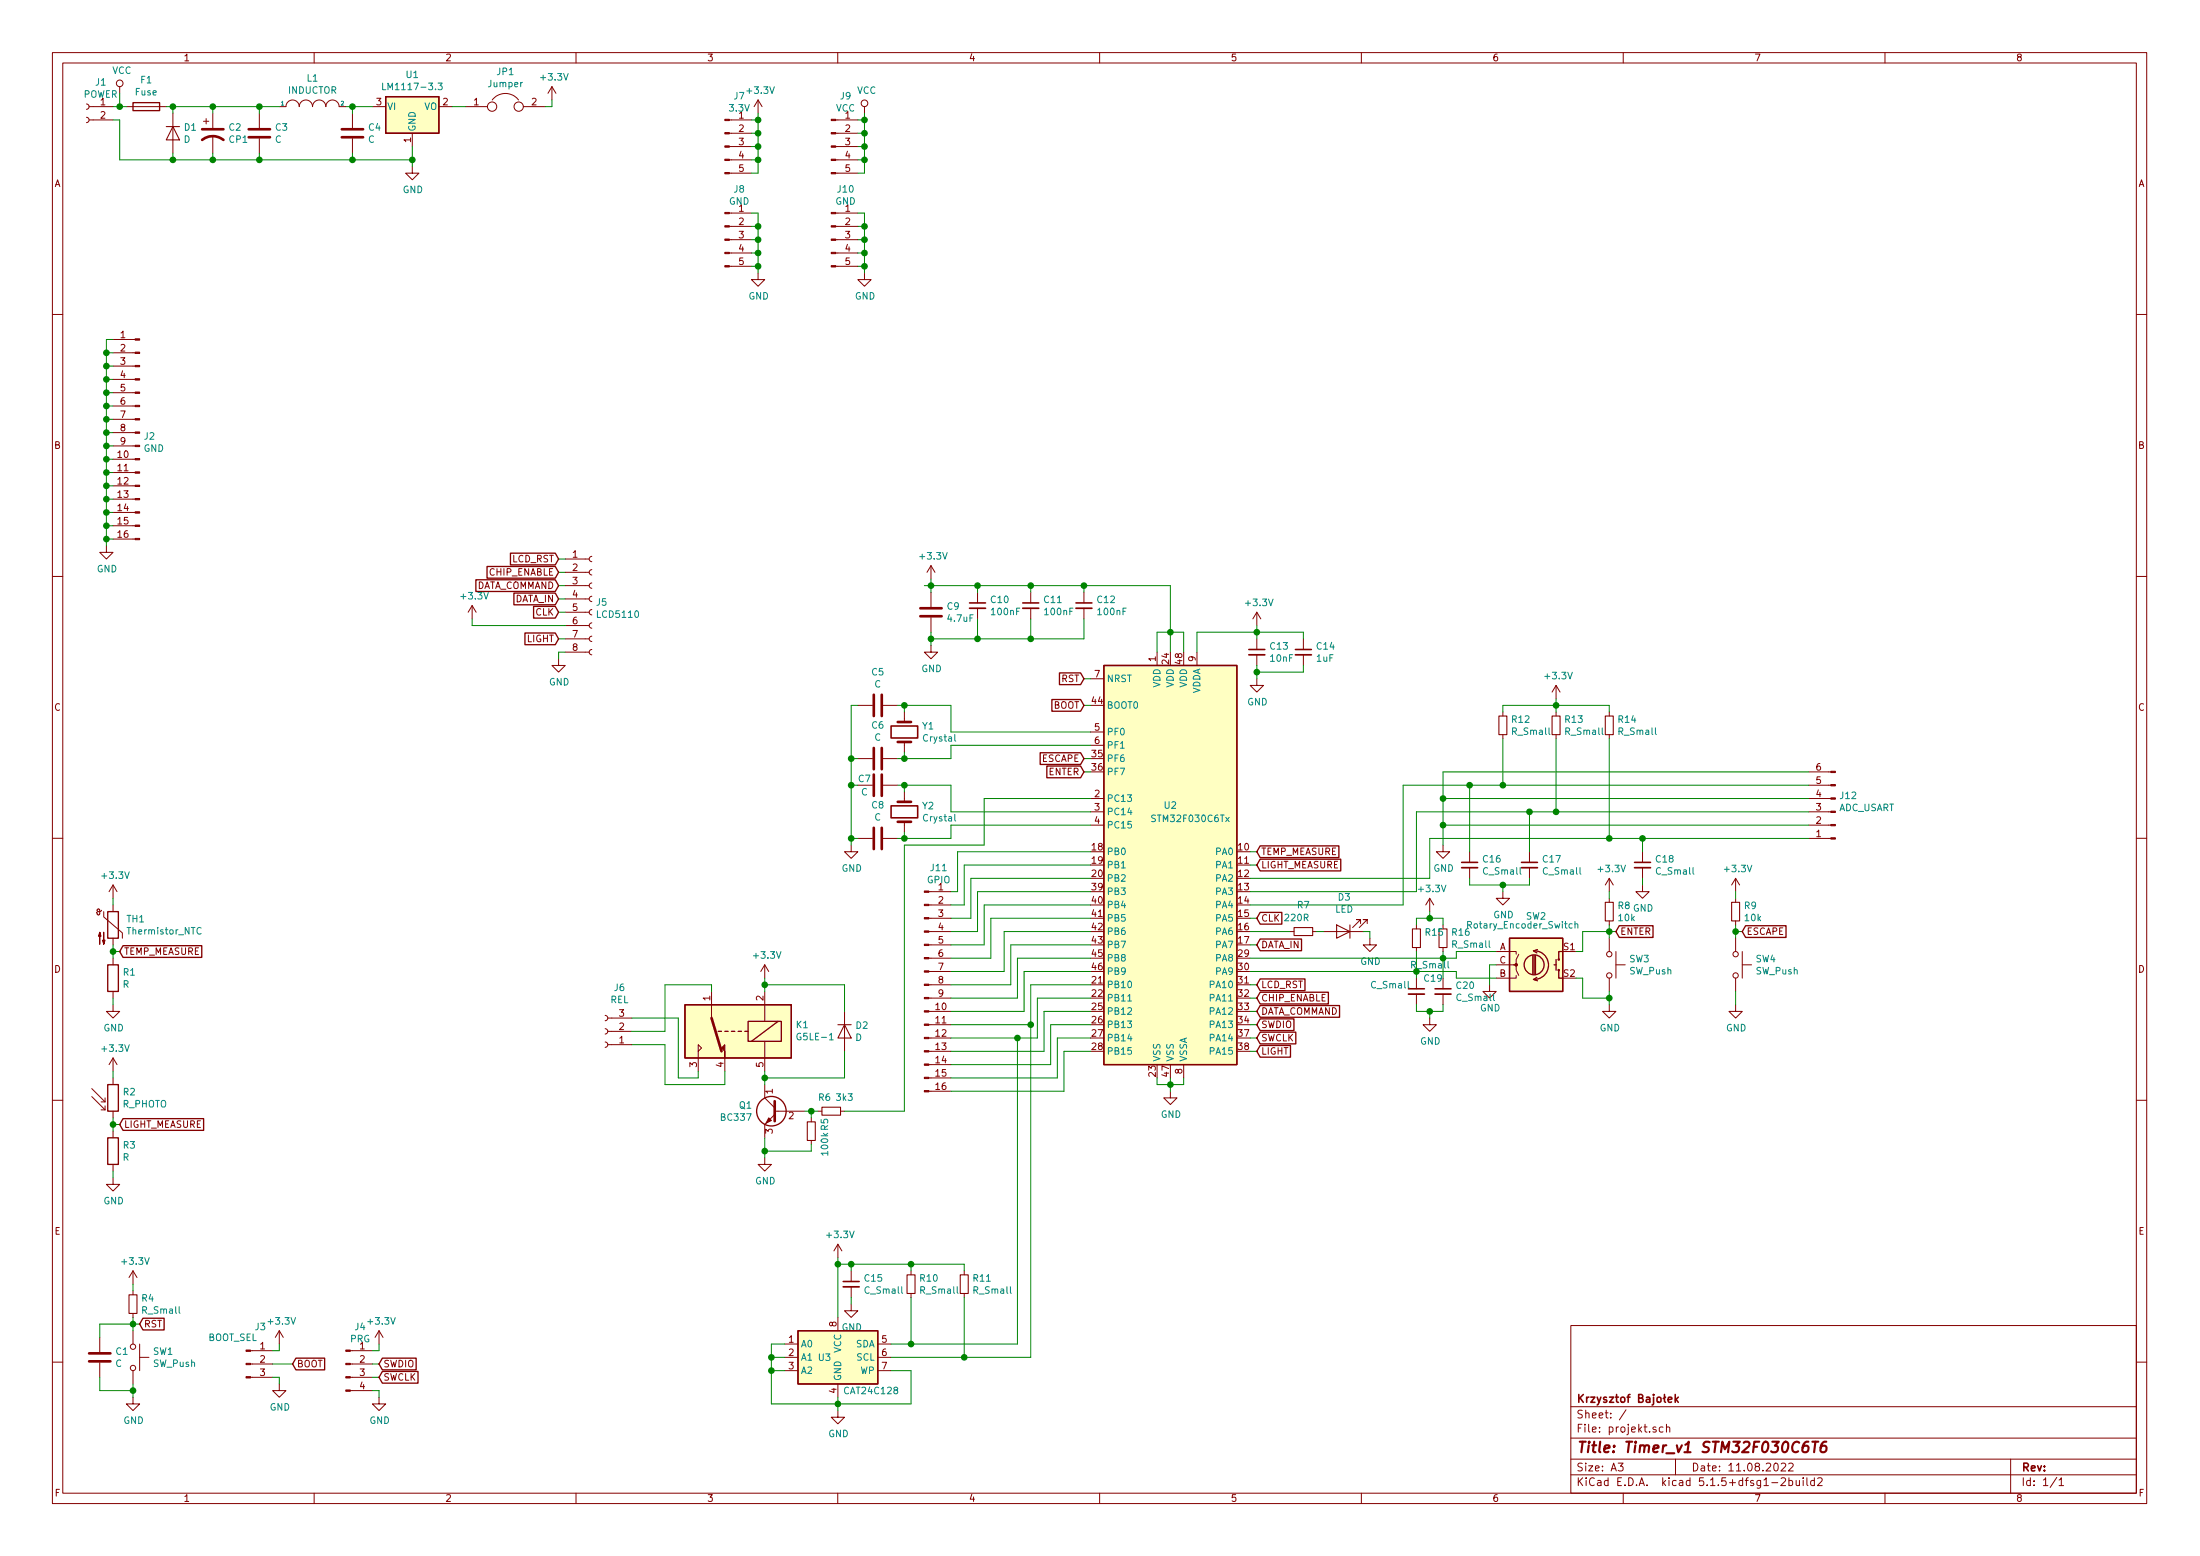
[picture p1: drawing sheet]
<svg xmlns="http://www.w3.org/2000/svg" width="420mm" height="297mm" viewBox="0 0 420 297" stroke-linecap="round" stroke-linejoin="round" font-family="sans-serif">
<g fill="none" stroke="#840000" stroke-width=".19">
<path d="M10 10h400v277h-400zM12 12h396v273.1h-396zM16.5 19.8l.3 .2 .2 .3-.1 .4-.4 .2M22.9 16.5v1.3M60 10v2M94 19.1a3.2 3.2 0 0 1 5 0M105.4 16.5l-.8 1.3M105.4 16.5v2.6M105.4 16.5l.8 1.3M110 10v2M144.8 19.1l-.8 1.3M144.8 19.1v2.5"/>
<path d="M144.8 19.1l.7 1.3M160 10v2M210 10v2M260 10v2M310 10v2M360 10v2M16.5 22.4l.3 .1 .2 .3-.1 .4-.4 .2M17 20.4h4.6M17 22.9h4.6M24.1 20.4h7.6M33 21.6v7.6M38.9 23.2h1"/>
<path d="M39.4 22.6v1.1M40.6 21.6v2.8M40.6 25.9v3.3M49.5 21.6v2.8M49.5 26.5v2.7M53.3 20.4h1.3a1.27 1.27 0 0 1 1.3-1.3 1.27 1.27 0 0 1 1.2 1.3 1.27 1.27 0 0 1 1.3-1.3 1.27 1.27 0 0 1 1.3 1.3 1.27 1.27 0 0 1 1.3-1.3 1.27 1.27 0 0 1 1.2 1.3 1.27 1.27 0 0 1 1.3-1.3 1.27 1.27 0 0 1 1.3 1.3h1.2M67.3 21.6v2.8M67.3 26.5v2.7M71.1 20.4h2.6M78.7 31.8v1.3h1.3l-1.3 1.2-1.2-1.2h1.2M78.7 25.4v2.6M83.8 20.4h2.6"/>
<path d="M88.9 20.4h4.2M99.9 20.4h4.2M139.3 22.9h4.2M139.3 33.1h4.2M139.3 30.5h4.2M139.3 28h4.2M139.3 25.4h4.2M159.6 22.9h4.2M159.6 33.1h4.2M159.6 30.5h4.2M159.6 28h4.2M159.6 25.4h4.2"/>
<path d="M165.1 20.4v1.2M139.3 50.8h4.2M139.3 48.3h4.2M139.3 45.8h4.2M139.3 43.2h4.2M139.3 40.7h4.2M144.8 52.1v1.3h1.2l-1.2 1.2-1.3-1.2h1.3M159.6 50.8h4.2M159.6 48.3h4.2M159.6 45.8h4.2M159.6 43.2h4.2M159.6 40.7h4.2"/>
<path d="M165.1 52.1v1.3h1.3l-1.3 1.2-1.3-1.2h1.3M10 60h2M21.6 77.5h4.2M21.6 75h4.2M21.6 72.4h4.2M21.6 69.9h4.2M21.6 67.3h4.2M21.6 64.8h4.2M408 60h2M21.6 97.8h4.2M21.6 95.3h4.2M21.6 92.7h4.2"/>
<path d="M21.6 90.2h4.2M21.6 87.7h4.2M21.6 85.1h4.2M21.6 82.6h4.2M21.6 80h4.2M10 110h2M20.3 104.2v1.2h1.3l-1.3 1.3-1.3-1.3h1.3M21.6 102.9h4.2M21.6 100.4h4.2M90.2 115.6l-.8 1.3M90.2 115.6v2.5M90.2 115.6l.7 1.3"/>
<path d="M107.9 119.4h4.6M107.9 116.9h4.6M107.9 114.3h4.6M107.9 111.8h4.6M107.9 109.3h4.6M107.9 106.7h4.6M113 118.9l-.3 .1-.2 .3 .1 .4 .4 .2M113 116.4l-.3 .1-.2 .3 .1 .4 .4 .2M113 113.8l-.3 .1-.2 .4 .1 .3 .4 .2M113 111.3l-.3 .1-.2 .3 .1 .4 .4 .2M113 108.7l-.3 .2-.2 .3 .1 .4 .4 .2M113 106.2l-.3 .1-.2 .3 .1 .4 .4 .2"/>
<path d="M177.8 108v2.5M177.8 113.1v2.8M177.8 117.9v2.8M177.8 108l-.8 1.3M177.8 108l.8 1.3M186.7 113.1v2M186.7 116.1v2M196.8 113.1v2M196.8 116.1v2M207 113.1v2M207 116.1v2M240 116.9v2.5"/>
<path d="M240 116.9l-.7 1.2M240 116.9l.8 1.2M408 110h2M106.7 125.8v1.2h1.2l-1.2 1.3-1.3-1.3h1.3M107.9 124.5h4.6M107.9 122h4.6M113 124l-.3 .1-.2 .3 .1 .4 .4 .2M113 121.4l-.3 .2-.2 .3 .1 .4 .4 .2M163.8 134.7h2.8M168.7 134.7h2.7M172.7 135.9v1.9M177.8 123.2v1.3h1.3l-1.3 1.3-1.3-1.3h1.3"/>
<path d="M208.3 139.7h2.5M208.3 129.6h2.5M221 124.5v2.5M228.6 124.5v2.5M240 129.6v1.2h1.3l-1.3 1.3-1.2-1.3h1.2M240 122v2M240 125v2M248.9 122v2M248.9 125v2M287 135.9v.8M297.2 130.8l-.8 1.3M297.2 130.8v2.6"/>
<path d="M297.2 135.9v.8M297.2 130.8l.7 1.3M307.3 135.9v.8M163.8 144.8h2.8M168.7 144.8h2.7M168.7 149.9h2.7M172.7 141.6v1.9M172.7 151.2v1.9M172.7 156.9v1.9M208.3 152.4h2.5M208.3 155h2.5M208.3 157.5h2.5"/>
<path d="M208.3 142.3h2.5M287 140.2v.8M297.2 140.2v.8M307.3 140.2v.8M345.4 149.9h4.3M345.4 147.4h4.3M345.4 152.4h4.3M345.4 155h4.3M345.4 157.5h4.3M10 160h2M19.4 173.8l-.2 .2-.4 .1-.2-.2v-.3l.3-.1 .1 .2v.8l-.1 .2-.3-.2-.2-.3M19.8 174v1l3.6 3.1v1"/>
<path d="M21.6 168.9v2.6M21.6 172.8v1.2M21.6 179.1v1.3M21.6 168.9l-.8 1.3M21.6 168.9l.8 1.3M162.6 161.3v1.3h1.2l-1.2 1.3-1.3-1.3h1.3M163.8 160.1h2.8M168.7 160.1h2.7M177.4 177.8h4.2M177.4 175.3h4.2M177.4 172.8h4.2M177.4 170.2h4.2"/>
<path d="M246.4 177.8h.7M250.7 177.8h.8M252.7 177.8h7.6M259.8 176.3v-.7h-.7h.7l-1.5 1.5M261.1 176.3v-.7h-.8h.8l-1.5 1.5M261.6 179.1v1.3h1.3l-1.3 1.2-1.3-1.2h1.3M270.5 176.6v.7M273 171.5l-.7 1.3M273 171.5v2.5M273 171.5l.8 1.3M275.6 161.3v1.3h1.3l-1.3 1.3-1.3-1.3h1.3M275.6 176.6v.7"/>
<path d="M280.7 162.6v2M280.7 165.6v2.1M287 170.2v1.3h1.3l-1.3 1.3-1.3-1.3h1.3M292.1 162.6v2M292.1 165.6v2.1M307.3 167.7l-.7 1.2M307.3 167.7v2.5M307.3 171.5v.7M307.3 175.8v.8M307.3 179.1v2.5M307.3 167.7l.8 1.2M313.7 168.9v1.3h1.3l-1.3 1.3-1.3-1.3h1.3"/>
<path d="M313.7 162.6v2M313.7 165.6v2.1M331.5 167.7v2.5M331.5 171.5v.7M331.5 175.8v.8M331.5 179.1v2.5M331.5 167.7l-.8 1.2M331.5 167.7l.7 1.2M345.4 160.1h4.3M408 160h2M21.6 191.8v1.3h1.3l-1.3 1.2-1.3-1.2h1.3M21.6 182.9v1.3"/>
<path d="M21.6 189.3v1.2M115.6 193.8l.3 .2 .2 .2-.1 .5-.4 .2M115.6 196.4l.3 .1 .2 .3-.1 .4-.4 .2M115.6 198.9l.3 .1 .2 .3-.1 .5-.4 .1M116.1 194.3h4.5M116.1 196.9h4.5M116.1 199.4h4.5M135.9 189.3v5M146 184.2v2.5M146 189.3v5.7M146 198.8v5.7M146 184.2l-.7 1.3"/>
<path d="M146 184.2l.8 1.3M161.3 193.1v7.6M177.4 198.2h4.2M177.4 195.6h4.2M177.4 193.1h4.2M177.4 190.5h4.2M177.4 188h4.2M177.4 185.5h4.2M177.4 182.9h4.2M177.4 180.4h4.2M270.5 180.9v.7M270.5 186.7v2.1"/>
<path d="M270.5 189.8v2M273 194.3v1.3h1.3l-1.3 1.3-1.2-1.3h1.2M275.6 180.9v.7M275.6 186.7v2.1M275.6 189.8v2M284.5 188v1.3h1.2l-1.2 1.2-1.3-1.2h1.3M285.7 181.6h3.9v.6M285.7 184.2h3.9v1l.5 1M289.6 186.2v.5h-3.9M290.1 182.2l-.5 1v1h-.5M307.3 191.8v1.3h1.3l-1.3 1.2-1.2-1.2h1.2M307.3 186.7v2.6"/>
<path d="M308.6 184.2h1.8M308.6 181.6v5.1M331.5 191.8v1.3h1.2l-1.2 1.2-1.3-1.2h1.3M331.5 186.7v2.6M332.7 184.2h1.8M332.7 181.6v5.1M10 210h2M17.5 209.3l2.6 2.6M17.5 207.8l2.6 2.5M19.3 211.9h.8M19.3 210.3h.8M20.1 209.6v.7"/>
<path d="M20.1 211.1v.8M21.6 202v2.5M21.6 205.8v1.2M21.6 212.1v1.3M21.6 215.9v1.3M21.6 202l-.8 1.2M21.6 202l.8 1.2M133.3 200.7l.7-.6-.7-.7v5.1M138.4 202v2.5M146 207v2.6l2 1.9M148 212.8l-2 1.9v2.5M148 212.1h5.7"/>
<path d="M154.9 213.4v.8M154.9 217.7v.8M156.2 212.1h.8M160.5 212.1h.8M177.4 208.3h4.2M177.4 205.8h4.2M177.4 203.2h4.2M177.4 200.7h4.2M223.5 208.3v1.3h1.3l-1.3 1.3-1.3-1.3h1.3M226.1 203.2v2.6M408 210h2M21.6 224.8v1.3h1.3l-1.3 1.3-1.3-1.3h1.3"/>
<path d="M21.6 222.3v1.3M146 221v1.3h1.3l-1.3 1.3-1.2-1.3h1.2M160 237.5l-.7 1.3M160 237.5v2.6M160 237.5l.8 1.3M19 255.3v2.8M25.4 242.6v2.5M25.4 246.4v.8M25.4 250.7v.8M25.4 254v2.6M25.4 242.6l-.8 1.3M25.4 242.6l.8 1.3"/>
<path d="M26.7 259.1h1.7M26.7 256.6v5.1M47.9 257.8h4.2M53.3 254l-.7 1.3M53.3 254v2.6M53.3 254l.8 1.3M66.9 257.8h4.2M72.4 254l-.8 1.3M72.4 254v2.6M72.4 254l.8 1.3M149.9 256.6h2.5M149.9 259.1h2.5"/>
<path d="M160 251.5v2.5M162.6 249v1.2h1.2l-1.2 1.3-1.3-1.3h1.3M162.6 242.6v2M162.6 245.7v2M167.6 256.6h2.6M167.6 259.1h2.6M174 242.6v.8M174 246.9v.8M184.1 242.6v.8M184.1 246.9v.8M300 253h108v32.1h-108zM10 260h2"/>
<path d="M19 260.1v2.8M25.4 266.7v1.3h1.3l-1.3 1.3-1.3-1.3h1.3M25.4 261.7v2.5M47.9 262.9h4.2M47.9 260.4h4.2M53.3 264.2v1.3h1.3l-1.3 1.2-1.2-1.2h1.2M66.9 265.5h4.2M66.9 262.9h4.2M66.9 260.4h4.2M72.4 266.7v1.3h1.3l-1.3 1.3-1.3-1.3h1.3M149.9 261.7h2.5M160 269.3v1.2h1.3l-1.3 1.3-1.3-1.3h1.3"/>
<path d="M160 264.2v2.5M167.6 261.7h2.6M300 278.5h108M300 274.5h108M300 268.5h108M309 279.3h1l-.5 .6 .4 .1v.7l-.2 .1-.7-.1M310.5 269.1l-1.2 2M316.3 272.5a.37 .37 0 0 0-.6 .1v.2l.6 .2v.1l-.2 .3-.4-.1M317.6 272.5l-.4-.1-.3 .3 .1 .6 .2 .1 .4-.1M318.3 272.5a.37 .37 0 0 1 .6 .1v.8M318.3 271.9v1.5M320 278.5v3"/>
<path d="M340.2 279.5l.5-.2 .3 .2v.2l-.9 1.1h.9M341.6 279.5l.6-.2 .2 .2 .1 .2-1 1.1h1M384 278.5v6.6M408 260h2M60 285.1v1.9M110 285.1v1.9M160 285.1v1.9M210 285.1v1.9M260 285.1v1.9M300 281.5h108M310 285.1v1.9M338.4 283h1.1"/>
<path d="M340.2 282.3l.5-.2 .3 .4-.9 1.1h.9M341.7 282.7l.4-.1 .3 .3-.2 .6h-.5M341.7 282.1v1.5M343 282.6l.1 .9 .3 .1 .3-.1M343.7 282.6v1M344.4 282.1v.2M344.4 282.6v1M345.1 282.1v1.3l.2 .2M346.5 282.7l-.4-.1-.3 .3 .1 .6 .2 .1 .4-.1M346.5 282.1v1.5M347.1 282.3l.6-.2 .3 .4-.9 1.1h.9M360 285.1v1.9"/>
<path d="M392.8 282l-1.3 2M393.2 282.5l.5-.4v1.5M393.2 283.6h.9"/>
<circle cx="22.9" cy="15.9" r=".63"/>
<circle cx="165.1" cy="19.7" r=".63"/>
<circle cx="94" cy="20.4" r=".89"/>
<circle cx="99.1" cy="20.4" r=".89"/>
<circle cx="307.3" cy="186.2" r=".51"/>
<circle cx="307.3" cy="182.2" r=".51"/>
<circle cx="331.5" cy="182.2" r=".51"/>
<circle cx="331.5" cy="186.2" r=".51"/>
<circle cx="25.4" cy="257.1" r=".51"/>
<circle cx="25.4" cy="261.1" r=".51"/>
</g>
<path d="M345.4 275.2a.93 .93 0 0 0-1.1 .9l-.1 .7 .1 .3a.69 .69 0 0 0 .9-.1l.2-.6-.1-.3a.66 .66 0 0 0-1 .3M346.1 275.2h1.2M346.7 275.2l-.2 2M348.8 275.2a.89 .89 0 0 0-1 .9l-.2 .7 .2 .3a.66 .66 0 0 0 1-.3v-.4l-.3-.4a.69 .69 0 0 0-.8 .4" fill="none" stroke="#840000" stroke-width=".41"/>
<g fill="none" stroke="#840000" stroke-width=".3">
<path d="M185.2 115.1h3M195.3 115.1h3.1M205.5 115.1h3M170.2 138.6h5.1v2.3h-5.1zM238.5 124h3.1M247.4 124h3M170.2 153.8h5.1v2.3h-5.1zM279.1 164.6h3.1M290.6 164.6h3M312.2 164.6h3M269 188.8h3M274.1 188.8h3"/>
<path d="M161 244.6h3.1M318.6 267.2l.7-.1-.1-.3-.4-.1-.2 .2 .1 .7h.5M319.9 266.2v1.5M320.1 267.1l.4 .6M320.5 266.7l-.6 .6"/>
</g>
<g fill="none" stroke="#840000" stroke-width=".25">
<path d="M25.4 19.6h5.1v1.5h-5.1zM73.7 18.5h10.1v6.9h-10.1zM90.9 110.7h15.1l.7 1.1-.7 1.1h-15.1zM93 108.1h13l.7 1.2-.7 1.1h-13zM97.5 105.6h8.5l.7 1.1-.7 1.1h-8.5zM98.1 113.2h7.9l.7 1.1-.7 1.2h-7.9zM101.9 115.8h4.1l.7 1.1-.7 1.1h-4.1zM100.3 120.8h5.7l.7 1.2-.7 1.1h-5.7zM200.9 133.5h5.5l.6 1.2-.6 1.1h-5.5zM202.3 128.5h4.1l.6 1.1-.6 1.1h-4.1zM210.8 127h25.4v76.2h-25.4zM198.7 143.7h7.7l.6 1.1-.6 1.1h-7.7z"/>
<path d="M199.9 146.2h6.5l.6 1.2-.6 1.1h-6.5zM20.6 174h2v5.1h-2zM240.7 179.3h7.9v2.2h-7.9l-.7-1.1zM240.7 161.5h15v2.2h-15l-.7-1.1zM240.7 164h15.4v2.3h-15.4l-.7-1.2zM240.7 174.2h4.1v2.2h-4.1l-.7-1.1zM288.3 179.1h10.1v10.2h-10.1zM309.2 176.7h6.5v2.3h-6.5l-.6-1.2zM333.4 176.7h7.7v2.3h-7.7l-.7-1.2zM20.6 184.2h2v5.1h-2zM23.5 180.5h15v2.3h-15l-.6-1.2zM130.8 191.8h20.3v10.2h-20.3z"/>
<path d="M137.2 196.9h.6M138.4 196.9h.7M139.7 196.9h.6M141 196.9h.6M142.2 196.9h.7M142.9 195h6.3v3.8h-6.3zM148.6 195l-5.1 3.8M240.7 192h15.1v2.2h-15.1l-.7-1.1zM240.7 197h6.8v2.3h-6.8l-.7-1.1zM240.7 194.5h6.4v2.2h-6.4l-.7-1.1zM240.7 199.6h5.8v2.2h-5.8l-.7-1.1zM240.7 189.4h13v2.3h-13l-.7-1.2z"/>
<path d="M240.7 186.9h8.5v2.2h-8.5l-.7-1.1zM292.7 182.4v3.6M293 181.5a2.74 2.74 0 0 1 2.7 2.7 2.74 2.74 0 0 1-2.7 2.8M293 182.4v3.6M293.2 182.4v3.6M293.5 186.6l-.6 .4 .7 .2M293.6 181.3l-.7 .2 .6 .4M296.8 184.2h.4M297.2 183.2v2M297.7 185.2v1.5h.7M298.4 181.6h-.7v1.6M20.6 207h2v5.1h-2z"/>
<path d="M20.6 217.2h2v5.1h-2zM23.5 213.5h15.4v2.3h-15.4l-.6-1.1zM27.3 251.6h4v2.3h-4l-.6-1.1zM56.5 259.3h5.5v2.2h-5.5l-.6-1.1zM73 259.3h6.5v2.2h-6.5l-.6-1.1zM152.4 254h15.2v10.2h-15.2zM73 261.8h6.8v2.2h-6.8l-.6-1.1z"/>
<circle cx="293" cy="184.2" r="1.9"/>
<circle cx="297.7" cy="183.2" r=".13"/>
<circle cx="297.7" cy="185.2" r=".13"/>
<circle cx="147.3" cy="212.1" r="2.82"/>
</g>
<g fill="none" stroke="#840000" stroke-width=".51">
<path d="M38.6 26.7a3.3 3.3 0 0 1 4.1 0M38.6 24.7h4.1M47.5 24.7h4.1M47.5 26.2h4.1M65.3 24.7h4M65.3 26.2h4M175.8 117.6h4M175.8 116.1h4M166.9 132.6v4.1M168.4 132.6v4.1M171.4 137.8h2.6M166.9 142.8v4"/>
<path d="M166.9 147.9v4M166.9 158v4.1M168.4 142.8v4M168.4 147.9v4M168.4 158v4.1M171.4 141.6h2.6M171.4 153.1h2.6M171.4 156.9h2.6M135.9 194.3l1.9 6.4M148 210.2v3.8M17 259.9h4.1M17 258.4h4.1"/>
</g>
<g fill="#840000" stroke="#840000" stroke-width=".19">
<path d="M19 178l.3 .7h-.5l.2-.7v2.2z"/>
<path d="M19.8 178v2.2l-.2-.7h.5l-.3 .7z"/>
<path d="M66 265.3h.9v.3h-.9z"/>
<path d="M66 262.8h.9v.3h-.9z"/>
<path d="M66 260.3h.9v.2h-.9z"/>
<path d="M66 257.7h.9v.3h-.9z"/>
<path d="M25.8 102.8h.9v.2h-.9z"/>
<path d="M25.8 100.2h.9v.3h-.9z"/>
<path d="M25.8 97.7h.9v.3h-.9z"/>
<path d="M25.8 95.2h.9v.2h-.9z"/>
<path d="M25.8 92.6h.9v.3h-.9z"/>
<path d="M25.8 90.1h.9v.2h-.9z"/>
<path d="M25.8 87.5h.9v.3h-.9z"/>
<path d="M25.8 85h.9v.3h-.9z"/>
<path d="M25.8 82.5h.9v.2h-.9z"/>
<path d="M25.8 79.9h.9v.3h-.9z"/>
<path d="M25.8 77.4h.9v.2h-.9z"/>
<path d="M25.8 74.8h.9v.3h-.9z"/>
<path d="M25.8 72.3h.9v.3h-.9z"/>
<path d="M25.8 69.8h.9v.2h-.9z"/>
<path d="M25.8 67.2h.9v.3h-.9z"/>
<path d="M25.8 64.7h.9v.2h-.9z"/>
<path d="M349.7 147.2h.8v.3h-.8z"/>
<path d="M349.7 149.8h.8v.2h-.8z"/>
<path d="M349.7 152.3h.8v.3h-.8z"/>
<path d="M349.7 154.8h.8v.3h-.8z"/>
<path d="M349.7 157.4h.8v.2h-.8z"/>
<path d="M349.7 159.9h.8v.3h-.8z"/>
<path d="M137.8 200.1l.6-.7v2.6v-1.3z"/>
<path d="M146.8 213.4l.5 .5-1 .5z"/>
<path d="M176.5 208.2h.9v.2h-.9z"/>
<path d="M176.5 205.6h.9v.3h-.9z"/>
<path d="M176.5 203.1h.9v.3h-.9z"/>
<path d="M176.5 200.6h.9v.2h-.9z"/>
<path d="M176.5 198h.9v.3h-.9z"/>
<path d="M176.5 195.5h.9v.2h-.9z"/>
<path d="M176.5 192.9h.9v.3h-.9z"/>
<path d="M176.5 190.4h.9v.3h-.9z"/>
<path d="M176.5 187.9h.9v.2h-.9z"/>
<path d="M176.5 185.3h.9v.3h-.9z"/>
<path d="M176.5 182.8h.9v.2h-.9z"/>
<path d="M176.5 180.2h.9v.3h-.9z"/>
<path d="M176.5 177.7h.9v.3h-.9z"/>
<path d="M176.5 175.2h.9v.2h-.9z"/>
<path d="M176.5 172.6h.9v.3h-.9z"/>
<path d="M176.5 170.1h.9v.2h-.9z"/>
<path d="M158.7 32.9h.9v.3h-.9z"/>
<path d="M158.7 30.4h.9v.2h-.9z"/>
<path d="M158.7 27.8h.9v.3h-.9z"/>
<path d="M158.7 25.3h.9v.3h-.9z"/>
<path d="M158.7 22.8h.9v.2h-.9z"/>
<path d="M158.7 50.7h.9v.3h-.9z"/>
<path d="M158.7 48.2h.9v.2h-.9z"/>
<path d="M158.7 45.6h.9v.3h-.9z"/>
<path d="M158.7 43.1h.9v.2h-.9z"/>
<path d="M158.7 40.5h.9v.3h-.9z"/>
<path d="M138.4 32.9h.9v.3h-.9z"/>
<path d="M138.4 30.4h.9v.2h-.9z"/>
<path d="M138.4 27.8h.9v.3h-.9z"/>
<path d="M138.4 25.3h.9v.3h-.9z"/>
<path d="M138.4 22.8h.9v.2h-.9z"/>
<path d="M138.4 50.7h.9v.3h-.9z"/>
<path d="M138.4 48.2h.9v.2h-.9z"/>
<path d="M138.4 45.6h.9v.3h-.9z"/>
<path d="M138.4 43.1h.9v.2h-.9z"/>
<path d="M138.4 40.5h.9v.3h-.9z"/>
<path d="M47 262.8h.9v.3h-.9z"/>
<path d="M47 260.3h.9v.2h-.9z"/>
<path d="M47 257.7h.9v.3h-.9z"/>
<circle cx="289.6" cy="184.2" r=".25"/>
</g>
<path d="M73.1 15.9v1.2h.6M83.7 15.9h.8l-.5 .4 .4 .2 .1 .4-.3 .2-.5-.1M182.3 140.2v1.1l.2 .2M182.3 155.5v1.1l.2 .1M38.4 177.2a.6 .6 0 0 0-.8 .4 .6 .6 0 0 0 .6 .7l.2-.1M300.3 176.4l-.4-.1-.3 .3 .2 .5h.5M300.8 176.5l.5-.1v.8M300.8 175.9v1.3M158.4 198.5h.7M215.4 191.1h.7" fill="none" stroke="#008484" stroke-width=".19"/>
<g fill="#ffffc2" stroke="#ffffc2" stroke-width=".19">
<path d="M73.7 18.5h10.1v6.9h-10.1z"/>
<path d="M288.3 179.1h10.1v10.2h-10.1z"/>
<path d="M152.4 254h15.2v10.2h-15.2z"/>
<path d="M130.8 191.8h20.3v10.2h-20.3z"/>
<path d="M210.8 127h25.4v76.2h-25.4z"/>
</g>
<g fill="none" stroke="#840000" stroke-width=".2">
<path d="M31.7 24.2h2.6M33 24.2l1.3 2.5h-2.6zM286.3 136.7h1.5v3.5h-1.5zM296.4 136.7h1.5v3.5h-1.5zM306.6 136.7h1.5v3.5h-1.5zM247.1 177.1h3.6v1.5h-3.6zM255.3 176.6l2.5 1.2-2.5 1.3zM257.8 176.6v2.5M269.7 177.3h1.6v3.6h-1.6zM274.8 177.3h1.6v3.6h-1.6zM306.6 172.2h1.5v3.6h-1.5zM330.7 172.2h1.5v3.6h-1.5z"/>
<path d="M160 195.6h2.6M161.3 195.6l1.3 2.6h-2.6zM154.2 214.2h1.5v3.5h-1.5zM157 211.4h3.5v1.5h-3.5zM24.6 247.2h1.6v3.5h-1.6zM173.2 243.4h1.6v3.5h-1.6zM183.4 243.4h1.5v3.5h-1.5z"/>
</g>
<path d="M185.2 116.1h3M195.3 116.1h3.1M205.5 116.1h3M238.5 125h3.1M247.4 125h3M279.1 165.6h3.1M290.6 165.6h3M312.2 165.6h3M269 189.8h3M274.1 189.8h3M161 245.7h3.1" fill="none" stroke="#840000" stroke-width=".33"/>
<g fill="none" stroke="#008400" stroke-width=".19">
<path d="M22.9 17.8v2.6M105.4 19.1v1.3h-1.3M21.6 20.4h2.5M21.6 22.9h1.3v7.6h55.8M31.7 20.4h21.6M33 20.4v1.2M33 29.2v1.3M40.6 20.4v1.2M40.6 29.2v1.3M49.5 20.4v1.2M49.5 29.2v1.3M66 20.4h5.1"/>
<path d="M67.3 20.4v1.2M67.3 29.2v1.3M78.7 28v3.8M86.4 20.4h2.5M143.5 28h1.3M143.5 30.5h1.3M143.5 25.4h1.3M143.5 22.9h1.3M144.8 21.6v11.5h-1.3M163.8 28h1.3M163.8 30.5h1.3M163.8 25.4h1.3"/>
<path d="M163.8 22.9h1.3M165.1 21.6v11.5h-1.3M143.5 43.2h1.3M143.5 45.8h1.3M143.5 48.3h1.3M143.5 50.8h1.3M143.5 40.7h1.3v11.4M163.8 40.7h1.3v11.4M163.8 43.2h1.3M163.8 45.8h1.3M163.8 48.3h1.3M163.8 50.8h1.3"/>
<path d="M20.3 72.4h1.3M20.3 69.9h1.3M20.3 67.3h1.3M20.3 75h1.3M20.3 77.5h1.3M21.6 64.8h-1.3v39.4M20.3 92.7h1.3M20.3 80h1.3M20.3 82.6h1.3M20.3 85.1h1.3M20.3 87.7h1.3M20.3 90.2h1.3"/>
<path d="M20.3 97.8h1.3M20.3 95.3h1.3M20.3 102.9h1.3M20.3 100.4h1.3M90.2 118.1v1.3h17.7M106.7 111.8h1.2M106.7 106.7h1.2M106.7 109.3h1.2M106.7 114.3h1.2M106.7 116.9h1.2M176.5 111.8h47v12.7M177.8 110.5v2.6"/>
<path d="M186.7 111.8v1.3M186.7 118.1v3.9M196.8 111.8v1.3M196.8 118.1v3.9M207 111.8v1.3M207 118.1v3.9h-29.2M240 119.4v2.6M106.7 122h1.2M107.9 124.5h-1.2v1.3M163.8 134.7h-1.2v26.6M171.4 134.7h10.2v5h26.7M172.7 134.7v1.2"/>
<path d="M177.8 120.7v2.5M207 134.7h1.3M207 129.6h1.3M221 124.5v-3.8h5.1v3.8M240 127v2.6M248.9 122v-1.3h-20.3v3.8M248.9 127v1.3h-8.9M287 135.9v-1.2h20.3v1.2M297.2 133.4v2.5M162.6 149.9h1.2M162.6 144.8h1.2M171.4 149.9h10.2v5.1h26.7"/>
<path d="M172.7 143.5v1.3M172.7 149.9v1.3M172.7 158.8v1.3M207 144.8h1.3M207 147.4h1.3M208.3 152.4h-20.3v8.9h-15.3v50.8h-11.4M208.3 157.5h-26.7v2.6h-10.2M208.3 142.3h-26.7v2.5h-10.2M275.6 152.4h69.8M275.6 157.5h69.8M280.7 149.9v12.7M287 141v8.9"/>
<path d="M292.1 155v7.6M297.2 141v14M307.3 141v19.1M345.4 155h-74.9v15.2h-31.7M345.4 149.9h-77.4v22.9h-29.2M345.4 147.4h-69.8v13.9M21.6 171.5v1.3M162.6 160.1h1.2M208.3 172.8h-20.3v7.6h-6.4M208.3 162.6h-25.4v7.6h-1.3M208.3 170.2h-21.6v7.6h-5.1M208.3 177.8h-16.5v7.7h-10.2"/>
<path d="M208.3 167.7h-22.9v7.6h-3.8M208.3 175.3h-19.1v7.6h-7.6M208.3 165.1h-24.2v7.7h-2.5M238.8 177.8h7.6M238.8 175.3h1.2M238.8 165.1h1.2M238.8 162.6h1.2M251.5 177.8h1.2M260.3 177.8h1.3v1.3M270.5 176.6v-1.3h5.1v1.3M273 174v1.3M280.7 167.7v1.2h11.4v-1.2"/>
<path d="M287 168.9v1.3M307.3 170.2v1.3M307.3 176.6v2.5M308.6 177.8h-6.3v3.8h-1.3M313.7 160.1v2.5M313.7 167.7v1.2M331.5 177.8h1.2M331.5 170.2v1.3M331.5 176.6v2.5M345.4 160.1h-72.4v7.6h-34.2M21.6 180.4v2.5M21.6 190.5v1.3"/>
<path d="M21.6 181.6h1.3M120.6 199.4h6.4v7.6h11.4v-2.5M120.6 194.3h8.9v11.5h3.8v-1.3M135.9 189.3v-1.3h-8.9v8.9h-6.4M146 188h15.3v5.1M146 186.7v2.6M181.6 195.6h15.2M194.3 198.2v58.4h-24.1M208.3 195.6h-7.6v7.6h-19.1M208.3 193.1h-8.9v7.6h-17.8M208.3 180.4h-15.3v7.6h-11.4M208.3 198.2h-6.4v7.6h-20.3"/>
<path d="M208.3 188h-11.5v71.1h-26.6M208.3 185.5h-12.7v7.6h-14M208.3 190.5h-10.2v7.7h-16.5M208.3 182.9h-14v7.6h-12.7M238.8 195.6h1.2M238.8 180.4h1.2M238.8 188h1.2M238.8 185.5h39.3v1.2h7.6M238.8 198.2h1.2M238.8 193.1h1.2M238.8 190.5h1.2M270.5 191.8v1.3h5.1v-1.3"/>
<path d="M270.5 181.6v5.1M273 193.1v1.2M275.6 181.6v5.1M285.7 181.6h-7.6v1.3h-39.3M285.7 184.2h-1.2v3.8M301 186.7h1.3v3.8h5M307.3 189.3v2.5M331.5 189.3v2.5M21.6 204.5v1.3M21.6 213.4v2.5M21.6 214.7h1.3M146 204.5v2.5"/>
<path d="M146 217.2v3.8M153.7 212.1h2.5M154.9 212.1v1.3M154.9 218.5v1.2h-8.9M161.3 200.7v5.1h-15.3M208.3 200.7h-5.1v7.6h-21.6M221 205.8v1.2h5.1v-1.2M223.5 205.8v2.5M238.8 200.7h1.2M21.6 223.6v1.2M25.4 245.1v1.3M25.4 251.5v2.5"/>
<path d="M26.7 252.8h-7.7v2.5M53.3 256.6v1.2h-1.2M72.4 256.6v1.2h-1.3M147.3 259.1h2.6M149.9 256.6h-2.6v11.4h26.7v-6.3h-3.8M160 241.3h24.1v1.3M160 240.1v11.4M162.6 241.3v1.3M162.6 247.7v1.3M174 241.3v1.3M174 247.7v8.9M184.1 247.7v11.4"/>
<path d="M19 262.9v2.6h6.4M25.4 264.2v2.5M52.1 262.9h1.2v1.3M52.1 260.4h3.8M71.1 260.4h1.3M71.1 262.9h1.3M71.1 265.5h1.3v1.2M147.3 261.7h2.6M160 266.7v2.6"/>
</g>
<g fill="#008400" stroke="#008400" stroke-width=".25">
<circle cx="196.9" cy="195.6" r=".51"/>
<circle cx="280.7" cy="149.9" r=".51"/>
<circle cx="177.8" cy="111.8" r=".51"/>
<circle cx="146.1" cy="205.8" r=".51"/>
<circle cx="270.5" cy="185.5" r=".51"/>
<circle cx="177.8" cy="122" r=".51"/>
<circle cx="174" cy="256.6" r=".51"/>
<circle cx="207" cy="111.8" r=".51"/>
<circle cx="307.3" cy="160.1" r=".51"/>
<circle cx="194.3" cy="198.2" r=".51"/>
<circle cx="146.1" cy="219.7" r=".51"/>
<circle cx="275.6" cy="152.4" r=".51"/>
<circle cx="307.3" cy="177.8" r=".51"/>
<circle cx="154.9" cy="212.1" r=".51"/>
<circle cx="292.1" cy="155" r=".51"/>
<circle cx="273" cy="175.3" r=".51"/>
<circle cx="25.4" cy="252.8" r=".51"/>
<circle cx="223.5" cy="207" r=".51"/>
<circle cx="275.6" cy="182.9" r=".51"/>
<circle cx="146.1" cy="188" r=".51"/>
<circle cx="313.7" cy="160.1" r=".51"/>
<circle cx="275.6" cy="157.5" r=".51"/>
<circle cx="223.5" cy="120.7" r=".51"/>
<circle cx="287" cy="168.9" r=".51"/>
<circle cx="273" cy="193.1" r=".51"/>
<circle cx="172.7" cy="134.7" r=".51"/>
<circle cx="165.1" cy="22.9" r=".51"/>
<circle cx="20.3" cy="82.6" r=".51"/>
<circle cx="165.1" cy="25.4" r=".51"/>
<circle cx="165.1" cy="28" r=".51"/>
<circle cx="186.7" cy="111.8" r=".51"/>
<circle cx="20.3" cy="85.1" r=".51"/>
<circle cx="165.1" cy="30.5" r=".51"/>
<circle cx="162.6" cy="149.9" r=".51"/>
<circle cx="20.3" cy="80" r=".51"/>
<circle cx="20.3" cy="87.7" r=".51"/>
<circle cx="40.6" cy="30.5" r=".51"/>
<circle cx="144.8" cy="50.8" r=".51"/>
<circle cx="172.7" cy="144.8" r=".51"/>
<circle cx="144.8" cy="48.3" r=".51"/>
<circle cx="20.3" cy="90.2" r=".51"/>
<circle cx="144.8" cy="45.8" r=".51"/>
<circle cx="162.6" cy="144.8" r=".51"/>
<circle cx="21.6" cy="214.7" r=".51"/>
<circle cx="20.3" cy="72.4" r=".51"/>
<circle cx="240" cy="128.3" r=".51"/>
<circle cx="20.3" cy="69.9" r=".51"/>
<circle cx="22.9" cy="20.4" r=".51"/>
<circle cx="49.5" cy="20.4" r=".51"/>
<circle cx="20.3" cy="67.3" r=".51"/>
<circle cx="21.6" cy="181.6" r=".51"/>
<circle cx="165.1" cy="50.8" r=".51"/>
<circle cx="33" cy="30.5" r=".51"/>
<circle cx="165.1" cy="48.3" r=".51"/>
<circle cx="20.3" cy="75" r=".51"/>
<circle cx="165.1" cy="45.8" r=".51"/>
<circle cx="40.6" cy="20.4" r=".51"/>
<circle cx="165.1" cy="43.2" r=".51"/>
<circle cx="20.3" cy="77.5" r=".51"/>
<circle cx="33" cy="20.4" r=".51"/>
<circle cx="147.3" cy="261.7" r=".51"/>
<circle cx="162.6" cy="241.3" r=".51"/>
<circle cx="174" cy="241.3" r=".51"/>
<circle cx="67.3" cy="20.4" r=".51"/>
<circle cx="67.3" cy="30.5" r=".51"/>
<circle cx="78.7" cy="30.5" r=".51"/>
<circle cx="160" cy="268" r=".51"/>
<circle cx="186.7" cy="122" r=".51"/>
<circle cx="331.5" cy="177.8" r=".51"/>
<circle cx="49.5" cy="30.5" r=".51"/>
<circle cx="147.3" cy="259.1" r=".51"/>
<circle cx="184.2" cy="259.1" r=".51"/>
<circle cx="25.4" cy="265.5" r=".51"/>
<circle cx="196.9" cy="122" r=".51"/>
<circle cx="297.2" cy="134.7" r=".51"/>
<circle cx="287" cy="149.9" r=".51"/>
<circle cx="297.2" cy="155" r=".51"/>
<circle cx="144.8" cy="28" r=".51"/>
<circle cx="144.8" cy="43.2" r=".51"/>
<circle cx="20.3" cy="92.7" r=".51"/>
<circle cx="20.3" cy="95.3" r=".51"/>
<circle cx="144.8" cy="22.9" r=".51"/>
<circle cx="20.3" cy="97.8" r=".51"/>
<circle cx="196.9" cy="111.8" r=".51"/>
<circle cx="144.8" cy="25.4" r=".51"/>
<circle cx="172.7" cy="149.9" r=".51"/>
<circle cx="307.3" cy="190.5" r=".51"/>
<circle cx="20.3" cy="100.4" r=".51"/>
<circle cx="144.8" cy="30.5" r=".51"/>
<circle cx="172.7" cy="160.1" r=".51"/>
<circle cx="20.3" cy="102.9" r=".51"/>
<circle cx="240" cy="120.7" r=".51"/>
<circle cx="162.6" cy="160.1" r=".51"/>
<circle cx="160" cy="241.3" r=".51"/>
</g>
<text font-size="2.8" fill="#840000" x="301" y="277.3">Title: Timer_v1 STM32F030C6T6</text>
<g font-size="2.1" fill="#840000">
<text x="301" y="267.8">Krzysztof Bajoek</text>
<text x="301" y="273.5">File: projekt.sch</text>
<text x="301" y="270.8">Sheet: /</text>
<text x="301" y="280.9">Size: A3</text>
<text x="323" y="280.9">Date: 11.08.2022</text>
<text x="386" y="280.9">Rev:</text>
<text x="301" y="283.7">KiCad E.D.A. kicad 5.1.5+dfsg1-2build2</text>
<text x="386" y="283.7">Id: 1/1</text>
</g>
<g font-size="1.8" fill="#840000">
<text x="35" y="11.7">1</text>
<text x="85" y="11.7">2</text>
<text x="135" y="11.7">3</text>
<text x="185" y="11.7">4</text>
<text x="235" y="11.7">5</text>
<text x="285" y="11.7">6</text>
<text x="335" y="11.7">7</text>
<text x="385" y="11.7">8</text>
<text x="19.2" y="20.1">1</text>
<text x="19.2" y="22.6">2</text>
<text x="71.9" y="20.1">3</text>
<text x="84.6" y="20.1">2</text>
<text x="90.5" y="20.1">1</text>
<text x="101.5" y="20.1">2</text>
<text x="141.1" y="22.6">1</text>
<text x="161.4" y="22.6">1</text>
<text x="78.5" y="27.2" transform="rotate(-90 78.5 27.2)">1</text>
<text x="141.1" y="25.2">2</text>
<text x="141.1" y="27.7">3</text>
<text x="161.4" y="25.2">2</text>
<text x="161.4" y="27.7">3</text>
<text x="10.4" y="35.7">A</text>
<text x="141.1" y="30.3">4</text>
<text x="141.1" y="32.8">5</text>
<text x="161.4" y="30.3">4</text>
<text x="161.4" y="32.8">5</text>
<text x="408.4" y="35.7">A</text>
<text x="141.1" y="40.4">1</text>
<text x="161.4" y="40.4">1</text>
<text x="141.1" y="43">2</text>
<text x="141.1" y="45.5">3</text>
<text x="161.4" y="43">2</text>
<text x="161.4" y="45.5">3</text>
<text x="141.1" y="48">4</text>
<text x="141.1" y="50.6">5</text>
<text x="161.4" y="48">4</text>
<text x="161.4" y="50.6">5</text>
<text x="23" y="64.6">1</text>
<text x="23" y="67.1">2</text>
<text x="23" y="69.6">3</text>
<text x="23" y="72.2">4</text>
<text x="23" y="74.7">5</text>
<text x="23" y="77.3">6</text>
<text x="23" y="79.8">7</text>
<text x="23" y="82.3">8</text>
<text x="10.4" y="85.7">B</text>
<text x="22.5" y="87.4">10</text>
<text x="22.5" y="90">11</text>
<text x="23" y="84.9">9</text>
<text x="408.4" y="85.7">B</text>
<text x="22.5" y="92.5">12</text>
<text x="22.5" y="95">13</text>
<text x="22.5" y="97.6">14</text>
<text x="22.5" y="100.1">15</text>
<text x="22.5" y="102.7">16</text>
<text x="97.7" y="107.4">LCD_RST</text>
<text x="109.4" y="106.5">1</text>
<text x="90.6" y="112.4">DATA_COMMAND</text>
<text x="93.4" y="109.9">CHIP_ENABLE</text>
<text x="109.4" y="109">2</text>
<text x="109.4" y="111.5">3</text>
<text x="98.2" y="115">DATA_IN</text>
<text x="102.3" y="117.5">CLK</text>
<text x="109.4" y="114.1">4</text>
<text x="109.4" y="116.6">5</text>
<text x="109.4" y="119.2">6</text>
<text x="100.6" y="122.6">LIGHT</text>
<text x="109.4" y="121.7">7</text>
<text x="109.4" y="124.2">8</text>
<text x="202.7" y="130.2">RST</text>
<text x="209.1" y="129.3">7</text>
<text x="220.7" y="126.2" transform="rotate(-90 220.7 126.2)">1</text>
<text x="223.3" y="126.7" transform="rotate(-90 223.3 126.7)">24</text>
<text x="225.8" y="126.7" transform="rotate(-90 225.8 126.7)">48</text>
<text x="228.3" y="126.2" transform="rotate(-90 228.3 126.2)">9</text>
<text x="10.4" y="135.7">C</text>
<text x="201.1" y="135.3">BOOT</text>
<text x="208.6" y="134.4">44</text>
<text x="408.4" y="135.7">C</text>
<text x="209.1" y="139.5">5</text>
<text x="209.1" y="142">6</text>
<text x="199" y="145.5">ESCAPE</text>
<text x="200.2" y="148">ENTER</text>
<text x="208.6" y="144.6">35</text>
<text x="208.6" y="147.1">36</text>
<text x="346.9" y="149.6">5</text>
<text x="346.9" y="147.1">6</text>
<text x="209.1" y="152.2">2</text>
<text x="209.1" y="154.7">3</text>
<text x="346.9" y="154.7">3</text>
<text x="346.9" y="152.2">4</text>
<text x="209.1" y="157.3">4</text>
<text x="346.9" y="159.8">1</text>
<text x="346.9" y="157.3">2</text>
<text x="208.6" y="162.3">18</text>
<text x="208.6" y="164.9">19</text>
<text x="208.6" y="167.4">20</text>
<text x="236.5" y="162.3">10</text>
<text x="236.5" y="164.9">11</text>
<text x="236.5" y="167.4">12</text>
<text x="240.8" y="163.2">TEMP_MEASURE</text>
<text x="240.8" y="165.8">LIGHT_MEASURE</text>
<text x="179.2" y="170">1</text>
<text x="179.2" y="172.5">2</text>
<text x="208.6" y="170">39</text>
<text x="208.6" y="172.5">40</text>
<text x="236.5" y="170">13</text>
<text x="236.5" y="172.5">14</text>
<text x="179.2" y="175">3</text>
<text x="179.2" y="177.6">4</text>
<text x="208.6" y="175">41</text>
<text x="208.6" y="177.6">42</text>
<text x="236.5" y="175">15</text>
<text x="236.5" y="177.6">16</text>
<text x="240.8" y="175.9">CLK</text>
<text x="309.4" y="178.5">ENTER</text>
<text x="333.5" y="178.5">ESCAPE</text>
<text x="10.4" y="185.7">D</text>
<text x="23.6" y="182.3">TEMP_MEASURE</text>
<text x="179.2" y="180.1">5</text>
<text x="179.2" y="182.7">6</text>
<text x="179.2" y="185.2">7</text>
<text x="208.6" y="180.1">43</text>
<text x="208.6" y="182.7">45</text>
<text x="208.6" y="185.2">46</text>
<text x="236.5" y="180.1">17</text>
<text x="236.5" y="182.7">29</text>
<text x="236.5" y="185.2">30</text>
<text x="240.8" y="181">DATA_IN</text>
<text x="286.4" y="181.4">A</text>
<text x="286.4" y="183.9">C</text>
<text x="298.7" y="181.4">S1</text>
<text x="408.4" y="185.7">D</text>
<text x="135.6" y="191" transform="rotate(-90 135.6 191)">1</text>
<text x="145.8" y="191" transform="rotate(-90 145.8 191)">2</text>
<text x="179.2" y="187.7">8</text>
<text x="179.2" y="190.3">9</text>
<text x="208.6" y="187.7">21</text>
<text x="208.6" y="190.3">22</text>
<text x="236.5" y="187.7">31</text>
<text x="236.5" y="190.3">32</text>
<text x="240.8" y="191.2">CHIP_ENABLE</text>
<text x="240.8" y="188.6">LCD_RST</text>
<text x="286.4" y="186.5">B</text>
<text x="298.7" y="186.5">S2</text>
<text x="118.3" y="196.6">2</text>
<text x="118.3" y="194.1">3</text>
<text x="178.7" y="192.8">10</text>
<text x="178.7" y="195.4">11</text>
<text x="178.7" y="197.9">12</text>
<text x="208.6" y="192.8">25</text>
<text x="208.6" y="195.4">26</text>
<text x="208.6" y="197.9">27</text>
<text x="236.5" y="192.8">33</text>
<text x="236.5" y="195.4">34</text>
<text x="236.5" y="197.9">37</text>
<text x="240.8" y="193.7">DATA_COMMAND</text>
<text x="240.8" y="196.3">SWDIO</text>
<text x="118.3" y="199.2">1</text>
<text x="133.1" y="203.7" transform="rotate(-90 133.1 203.7)">3</text>
<text x="138.2" y="203.7" transform="rotate(-90 138.2 203.7)">4</text>
<text x="145.8" y="203.7" transform="rotate(-90 145.8 203.7)">5</text>
<text x="178.7" y="200.4">13</text>
<text x="178.7" y="203">14</text>
<text x="208.6" y="200.4">28</text>
<text x="236.5" y="200.4">38</text>
<text x="240.8" y="198.8">SWCLK</text>
<text x="240.8" y="201.3">LIGHT</text>
<text x="147.6" y="208.8" transform="rotate(-90 147.6 208.8)">1</text>
<text x="178.7" y="205.5">15</text>
<text x="178.7" y="208.1">16</text>
<text x="220.7" y="205.5" transform="rotate(-90 220.7 205.5)">23</text>
<text x="223.3" y="205.5" transform="rotate(-90 223.3 205.5)">47</text>
<text x="225.8" y="205" transform="rotate(-90 225.8 205)">8</text>
<text x="23.6" y="215.3">LIGHT_MEASURE</text>
<text x="150.6" y="213.7">2</text>
<text x="147.6" y="216.4" transform="rotate(-90 147.6 216.4)">3</text>
<text x="10.4" y="235.7">E</text>
<text x="408.4" y="235.7">E</text>
<text x="27.5" y="253.4">RST</text>
<text x="49.7" y="257.6">1</text>
<text x="68.7" y="257.6">1</text>
<text x="150.6" y="256.3">1</text>
<text x="159.8" y="253.2" transform="rotate(-90 159.8 253.2)">8</text>
<text x="168.4" y="256.3">5</text>
<text x="49.7" y="260.1">2</text>
<text x="49.7" y="262.7">3</text>
<text x="56.7" y="261">BOOT</text>
<text x="68.7" y="260.1">2</text>
<text x="68.7" y="262.7">3</text>
<text x="73.2" y="261">SWDIO</text>
<text x="73.2" y="263.6">SWCLK</text>
<text x="150.6" y="258.9">2</text>
<text x="150.6" y="261.4">3</text>
<text x="168.4" y="258.9">6</text>
<text x="168.4" y="261.4">7</text>
<text x="68.7" y="265.2">4</text>
<text x="159.8" y="265.9" transform="rotate(-90 159.8 265.9)">4</text>
<text x="10.5" y="285.7">F</text>
<text x="35" y="286.7">1</text>
<text x="85" y="286.7">2</text>
<text x="135" y="286.7">3</text>
<text x="185" y="286.7">4</text>
<text x="235" y="286.7">5</text>
<text x="285" y="286.7">6</text>
<text x="335" y="286.7">7</text>
<text x="385" y="286.7">8</text>
<text x="408.5" y="285.7">F</text>
</g>
<g font-size="1.8" fill="#008484">
<text x="18.3" y="16.3">J1</text>
<text x="21.4" y="14.1">VCC</text>
<text x="26.9" y="15.9">F1</text>
<text x="55" y="17.9">INDUCTOR</text>
<text x="58.7" y="15.6">L1</text>
<text x="74" y="17.2">LM1117-3.3</text>
<text x="77.6" y="14.9">U1</text>
<text x="93.3" y="16.6">Jumper</text>
<text x="94.9" y="14.3">JP1</text>
<text x="103.5" y="15.4">+3.3V</text>
<text x="142.8" y="17.9">+3.3V</text>
<text x="163.7" y="17.9">VCC</text>
<text x="15.9" y="18.7">POWER</text>
<text x="25.9" y="18.2">Fuse</text>
<text x="73.9" y="21">VI</text>
<text x="81" y="21">VO</text>
<text x="139.4" y="21.3">3.3V</text>
<text x="140.2" y="19">J7</text>
<text x="159.6" y="21.3">VCC</text>
<text x="160.5" y="19">J9</text>
<text x="35.1" y="27.3">D</text>
<text x="35.2" y="25">D1</text>
<text x="43.8" y="25">C2</text>
<text x="43.8" y="27.3">CP1</text>
<text x="52.5" y="27.3">C</text>
<text x="52.7" y="25">C3</text>
<text x="70.3" y="27.3">C</text>
<text x="70.4" y="25">C4</text>
<text x="79.4" y="25.2" transform="rotate(-90 79.4 25.2)">GND</text>
<text x="76.9" y="36.9">GND</text>
<text x="139.2" y="39.1">GND</text>
<text x="140.2" y="36.8">J8</text>
<text x="159.5" y="39.1">GND</text>
<text x="160" y="36.8">J10</text>
<text x="143" y="57.2">GND</text>
<text x="163.3" y="57.2">GND</text>
<text x="27.6" y="83.9">J2</text>
<text x="27.4" y="86.2">GND</text>
<text x="175.8" y="106.8">+3.3V</text>
<text x="18.5" y="109.3">GND</text>
<text x="88.2" y="114.4">+3.3V</text>
<text x="113.9" y="115.6">J5</text>
<text x="114.2" y="117.9">LCD5110</text>
<text x="180.9" y="116.4">C9</text>
<text x="181.1" y="118.7">4.7uF</text>
<text x="189.3" y="115.1">C10</text>
<text x="189.5" y="117.4">100nF</text>
<text x="199.5" y="115.1">C11</text>
<text x="199.6" y="117.4">100nF</text>
<text x="209.6" y="115.1">C12</text>
<text x="209.8" y="117.4">100nF</text>
<text x="238.1" y="115.7">+3.3V</text>
<text x="242.6" y="124">C13</text>
<text x="251.5" y="124">C14</text>
<text x="104.9" y="130.8">GND</text>
<text x="166.5" y="128.9">C5</text>
<text x="167" y="131.3">C</text>
<text x="176" y="128.3">GND</text>
<text x="211.3" y="130.2">NRST</text>
<text x="221.6" y="131.3" transform="rotate(-90 221.6 131.3)">VDD</text>
<text x="224.2" y="131.3" transform="rotate(-90 224.2 131.3)">VDD</text>
<text x="226.7" y="131.3" transform="rotate(-90 226.7 131.3)">VDD</text>
<text x="242.7" y="126.3">10nF</text>
<text x="251.5" y="126.3">1uF</text>
<text x="295.2" y="129.7">+3.3V</text>
<text x="211.3" y="135.3">BOOT0</text>
<text x="229.2" y="132.5" transform="rotate(-90 229.2 132.5)">VDDA</text>
<text x="238.2" y="134.7">GND</text>
<text x="288.8" y="138">R12</text>
<text x="299" y="138">R13</text>
<text x="309.1" y="138">R14</text>
<text x="166.5" y="139.1">C6</text>
<text x="167" y="141.4">C</text>
<text x="176.2" y="139.3">Y1</text>
<text x="176.4" y="141.6">Crystal</text>
<text x="211.3" y="140.4">PF0</text>
<text x="211.3" y="142.9">PF1</text>
<text x="288.9" y="140.3">R_Small</text>
<text x="299.1" y="140.3">R_Small</text>
<text x="309.2" y="140.3">R_Small</text>
<text x="164" y="149.3">C7</text>
<text x="211.3" y="145.5">PF6</text>
<text x="211.3" y="148">PF7</text>
<text x="164.5" y="151.9">C</text>
<text x="166.5" y="154.3">C8</text>
<text x="176.2" y="154.5">Y2</text>
<text x="211.3" y="153.1">PC13</text>
<text x="211.3" y="155.6">PC14</text>
<text x="222.4" y="154.4">U2</text>
<text x="351.1" y="154.8">ADC_USART</text>
<text x="351.5" y="152.5">J12</text>
<text x="167" y="156.7">C</text>
<text x="176.4" y="156.8">Crystal</text>
<text x="211.3" y="158.2">PC15</text>
<text x="220.3" y="156.9">STM32F030C6Tx</text>
<text x="19.6" y="167.8">+3.3V</text>
<text x="160.7" y="166.4">GND</text>
<text x="177.8" y="166.3">J11</text>
<text x="211.3" y="163.2">PB0</text>
<text x="211.3" y="165.8">PB1</text>
<text x="232.3" y="163.2">PA0</text>
<text x="232.3" y="165.8">PA1</text>
<text x="273.8" y="166.4">GND</text>
<text x="283.3" y="164.7">C16</text>
<text x="283.4" y="167">C_Small</text>
<text x="294.7" y="164.7">C17</text>
<text x="294.8" y="167">C_Small</text>
<text x="305.4" y="166.5">+3.3V</text>
<text x="316.3" y="164.7">C18</text>
<text x="316.4" y="167">C_Small</text>
<text x="329.5" y="166.5">+3.3V</text>
<text x="177.1" y="168.6">GPIO</text>
<text x="211.3" y="168.3">PB2</text>
<text x="211.3" y="170.9">PB3</text>
<text x="211.3" y="173.4">PB4</text>
<text x="232.3" y="168.3">PA2</text>
<text x="232.3" y="170.9">PA3</text>
<text x="232.3" y="173.4">PA4</text>
<text x="247.8" y="173.4">R7</text>
<text x="255.6" y="171.9">D3</text>
<text x="271.1" y="170.3">+3.3V</text>
<text x="309" y="173.5">R8</text>
<text x="333.2" y="173.5">R9</text>
<text x="24.2" y="176.1">TH1</text>
<text x="24.5" y="178.4">Thermistor_NTC</text>
<text x="211.3" y="175.9">PB5</text>
<text x="211.3" y="178.5">PB6</text>
<text x="232.3" y="175.9">PA5</text>
<text x="232.3" y="178.5">PA6</text>
<text x="245.5" y="175.9">220R</text>
<text x="255" y="174.2">LED</text>
<text x="272.3" y="178.6">R15</text>
<text x="277.4" y="178.6">R16</text>
<text x="280.7" y="177.3">Rotary_Encoder_Switch</text>
<text x="285.2" y="175.3">GND</text>
<text x="291.5" y="175.6">SW2</text>
<text x="309.2" y="175.9">10k</text>
<text x="311.9" y="174">GND</text>
<text x="333.3" y="175.9">10k</text>
<text x="144.1" y="183">+3.3V</text>
<text x="211.3" y="181">PB7</text>
<text x="211.3" y="183.6">PB8</text>
<text x="232.3" y="181">PA7</text>
<text x="232.3" y="183.6">PA8</text>
<text x="259.8" y="184.2">GND</text>
<text x="269.6" y="184.9">R_Small</text>
<text x="277.5" y="180.9">R_Small</text>
<text x="311.2" y="183.7">SW3</text>
<text x="335.3" y="183.7">SW4</text>
<text x="23.4" y="188.6">R</text>
<text x="23.6" y="186.2">R1</text>
<text x="116.6" y="191.5">REL</text>
<text x="117.3" y="189.2">J6</text>
<text x="211.3" y="188.6">PB10</text>
<text x="211.3" y="191.2">PB11</text>
<text x="211.3" y="186.1">PB9</text>
<text x="231.3" y="188.6">PA10</text>
<text x="231.3" y="191.2">PA11</text>
<text x="232.3" y="186.1">PA9</text>
<text x="262" y="188.7">C_Small</text>
<text x="272.1" y="187.4">C19</text>
<text x="278.2" y="188.8">C20</text>
<text x="278.3" y="191.1">C_Small</text>
<text x="311.2" y="186">SW_Push</text>
<text x="335.4" y="186">SW_Push</text>
<text x="19.8" y="196.9">GND</text>
<text x="152.1" y="196.3">K1</text>
<text x="163.5" y="196.4">D2</text>
<text x="211.3" y="193.7">PB12</text>
<text x="211.3" y="196.3">PB13</text>
<text x="231.3" y="193.7">PA12</text>
<text x="231.3" y="196.3">PA13</text>
<text x="282.7" y="193.1">GND</text>
<text x="305.5" y="196.9">GND</text>
<text x="329.6" y="196.9">GND</text>
<text x="19.6" y="200.8">+3.3V</text>
<text x="152.6" y="198.6">G5LE-1</text>
<text x="163.4" y="198.7">D</text>
<text x="211.3" y="198.8">PB14</text>
<text x="211.3" y="201.3">PB15</text>
<text x="221.6" y="202.7" transform="rotate(-90 221.6 202.7)">VSS</text>
<text x="224.2" y="202.7" transform="rotate(-90 224.2 202.7)">VSS</text>
<text x="226.7" y="202.7" transform="rotate(-90 226.7 202.7)">VSSA</text>
<text x="231.3" y="198.8">PA14</text>
<text x="231.3" y="201.3">PA15</text>
<text x="271.2" y="199.4">GND</text>
<text x="23.6" y="209.1">R2</text>
<text x="23.4" y="211.4">R_PHOTO</text>
<text x="137.8" y="214">BC337</text>
<text x="141.2" y="211.6">Q1</text>
<text x="156.4" y="210.1">R6</text>
<text x="159.8" y="210.1">3k3</text>
<text x="221.7" y="213.4">GND</text>
<text x="23.4" y="221.6">R</text>
<text x="23.6" y="219.3">R3</text>
<text x="158.2" y="220.4" transform="rotate(-90 158.2 220.4)">100k R5</text>
<text x="144.2" y="226.1">GND</text>
<text x="19.8" y="229.9">GND</text>
<text x="158.1" y="236.4">+3.3V</text>
<text x="23.4" y="241.4">+3.3V</text>
<text x="165.2" y="244.7">C15</text>
<text x="175.8" y="244.7">R10</text>
<text x="185.9" y="244.7">R11</text>
<text x="27.1" y="248.5">R4</text>
<text x="27.3" y="250.8">R_Small</text>
<text x="165.3" y="247">C_Small</text>
<text x="175.9" y="247">R_Small</text>
<text x="186.1" y="247">R_Small</text>
<text x="39.7" y="256">BOOT_SEL</text>
<text x="48.8" y="253.9">J3</text>
<text x="51.4" y="252.9">+3.3V</text>
<text x="66.9" y="256.2">PRG</text>
<text x="67.8" y="253.9">J4</text>
<text x="70.4" y="252.9">+3.3V</text>
<text x="152.9" y="257.2">A0</text>
<text x="160.7" y="254">GND</text>
<text x="163.4" y="257.2">SDA</text>
<text x="22" y="260.9">C</text>
<text x="22.2" y="258.6">C1</text>
<text x="29.3" y="258.6">SW1</text>
<text x="29.3" y="260.9">SW_Push</text>
<text x="152.9" y="259.8">A1</text>
<text x="152.9" y="262.3">A2</text>
<text x="156.4" y="259.8">U3</text>
<text x="160.7" y="263.7" transform="rotate(-90 160.7 263.7)">GND</text>
<text x="160.7" y="258.3" transform="rotate(-90 160.7 258.3)">VCC</text>
<text x="163.6" y="259.8">SCL</text>
<text x="164.3" y="262.3">WP</text>
<text x="51.5" y="269.3">GND</text>
<text x="161.5" y="266.2">CAT24C128</text>
<text x="23.6" y="271.8">GND</text>
<text x="70.6" y="271.8">GND</text>
<text x="158.2" y="274.4">GND</text>
</g>
<g font-size="1.1" fill="#008484">
<text x="53.7" y="20.1">1</text>
<text x="65.1" y="20.1">2</text>
</g>
</svg>
